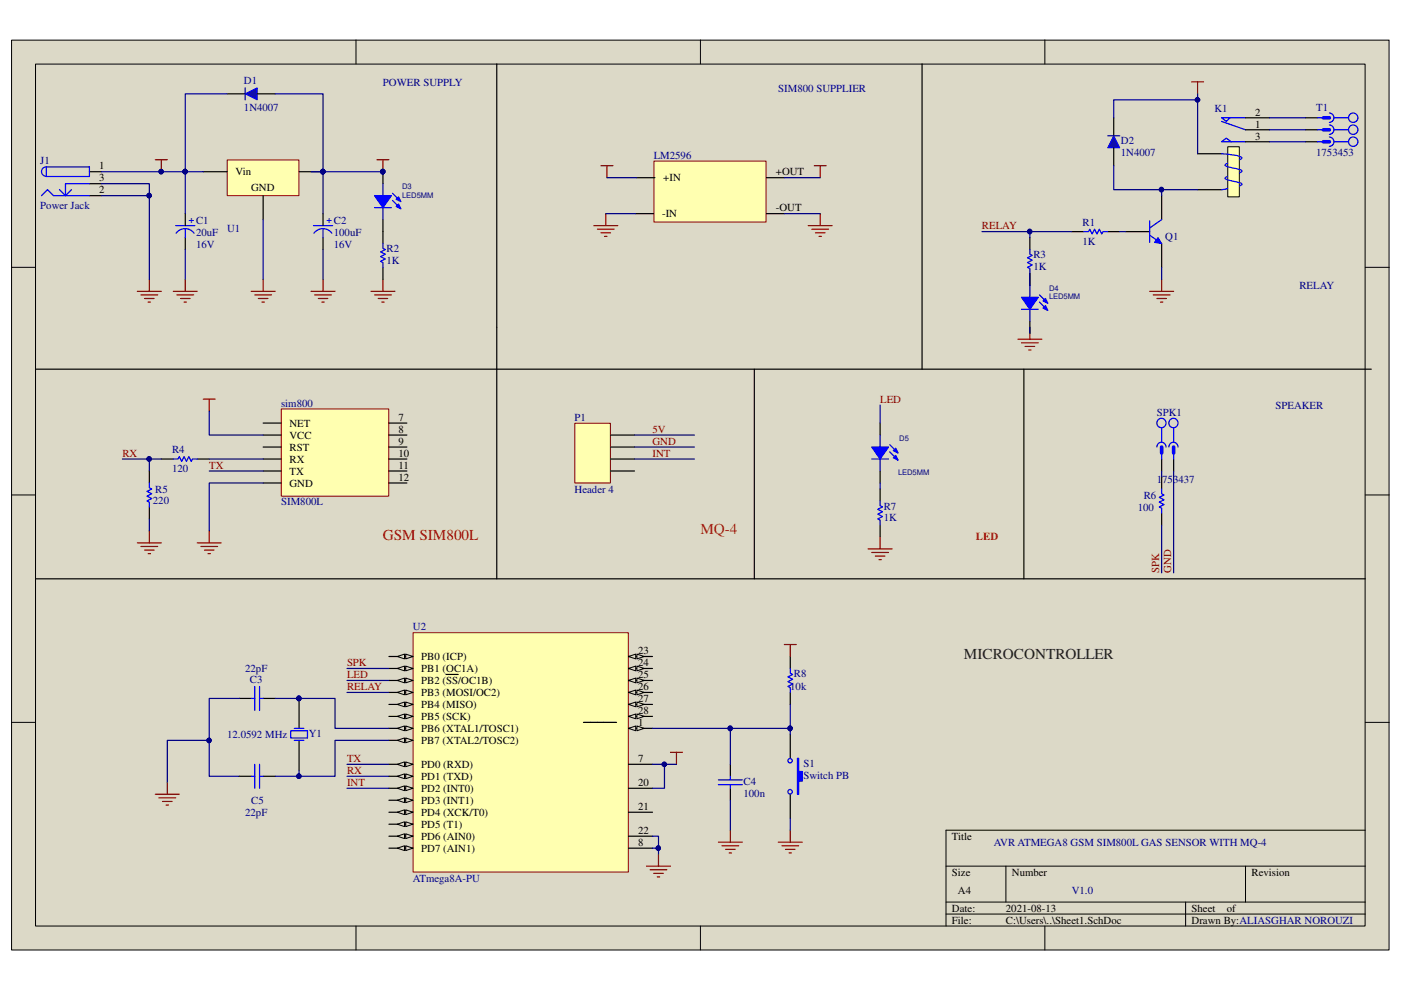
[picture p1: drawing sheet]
<svg xmlns="http://www.w3.org/2000/svg" width="297mm" height="210mm" viewBox="0 0 297 210" stroke-linecap="round" stroke-linejoin="round" font-family="sans-serif">
<path d="M2.5 8.6h292v192.8h-292z" fill="#dcd9c7"/>
<path d="M2.5 8.5h292v192.9h-292z" fill="none" stroke="#000" stroke-width=".21"/>
<path d="M7.6 13.6h281.8v182.7h-281.8z" fill="#dcd9c7"/>
<g fill="none" stroke="#000" stroke-width=".21">
<path d="M7.5 13.6h281.9v182.7h-281.9zM75.5 8.5v5M148.5 8.5v5M221.5 8.5v5M2.5 56.7h5M289.5 56.7h5.1M2.5 104.9h5M289.5 104.9h5.1M2.5 153.2h5M289.5 153.2h5.1M289.5 176h-88.9v20.3M75.5 196.3v5.1"/>
<path d="M148.5 196.3v5.1M200.6 183.6h88.9M200.6 191.3h88.9M200.6 193.8h88.9M213.3 183.6v7.7M221.5 196.3v5.1M251.4 191.3v5M264.1 183.6v7.7"/>
</g>
<path d="M138.7 34.2h23.7v12.9h-23.7z" fill="#ffffb0"/>
<path d="M138.6 34.2h23.8v12.9h-23.8z" fill="none" stroke="#800000" stroke-width=".21"/>
<path d="M135 37.7h3.8M162.5 37.7h3.8M134.8 45.3h3.8M162.5 45.3h3.8" fill="none" stroke="#000" stroke-width=".25"/>
<path d="M59.7 86.7h22.7v18.5h-22.7z" fill="#ffffb0"/>
<path d="M59.6 86.7h22.8v18.5h-22.8z" fill="none" stroke="#800000" stroke-width=".21"/>
<path d="M55.8 89.7h3.8M55.8 92.2h3.8M55.8 94.8h3.8M55.8 97.3h3.8M55.8 99.9h3.8M82.5 89.7h3.8M82.5 92.2h3.8M82.5 94.8h3.8M82.5 97.3h3.8M82.5 99.9h3.8M55.8 102.4h3.8M82.5 102.4h3.8" fill="none" stroke="#000" stroke-width=".25"/>
<path d="M87.6 134.2h45.6v50.7h-45.6z" fill="#ffffb0"/>
<path d="M87.6 134.2h45.6v50.7h-45.6z" fill="none" stroke="#800000" stroke-width=".21"/>
<path d="M133.3 154.4h5" fill="none" stroke="#000" stroke-width=".25"/>
<path d="M133.3 154.4l1.5-.5v1z" fill="#dcd9c7"/>
<path d="M133.3 154.4l1.5-.5v1z" fill="none" stroke="#000" stroke-width=".21"/>
<path d="M135 153.9l1.6 .5-1.6 .5z" fill="#dcd9c7"/>
<path d="M135 153.9l1.6 .5-1.6 .5z" fill="none" stroke="#000" stroke-width=".21"/>
<path d="M123.7 153.2h7M82.5 162.1h5" fill="none" stroke="#000" stroke-width=".25"/>
<path d="M86 161.5l1.5 .6-1.5 .5z" fill="#dcd9c7"/>
<path d="M86 161.5l1.5 .6-1.5 .5z" fill="none" stroke="#000" stroke-width=".21"/>
<path d="M84.2 162.1l1.6-.6v1.1z" fill="#dcd9c7"/>
<path d="M84.2 162.1l1.6-.6v1.1z" fill="none" stroke="#000" stroke-width=".21"/>
<path d="M82.5 164.6h5" fill="none" stroke="#000" stroke-width=".25"/>
<path d="M86 164.1l1.5 .5-1.5 .5z" fill="#dcd9c7"/>
<path d="M86 164.1l1.5 .5-1.5 .5z" fill="none" stroke="#000" stroke-width=".21"/>
<path d="M84.2 164.6l1.6-.5v1z" fill="#dcd9c7"/>
<path d="M84.2 164.6l1.6-.5v1z" fill="none" stroke="#000" stroke-width=".21"/>
<path d="M82.5 167.1h5" fill="none" stroke="#000" stroke-width=".25"/>
<path d="M86 166.6l1.5 .5-1.5 .5z" fill="#dcd9c7"/>
<path d="M86 166.6l1.5 .5-1.5 .5z" fill="none" stroke="#000" stroke-width=".21"/>
<path d="M84.2 167.1l1.6-.5v1z" fill="#dcd9c7"/>
<path d="M84.2 167.1l1.6-.5v1z" fill="none" stroke="#000" stroke-width=".21"/>
<path d="M82.5 169.7h5" fill="none" stroke="#000" stroke-width=".25"/>
<path d="M86 169.2l1.5 .5-1.5 .5z" fill="#dcd9c7"/>
<path d="M86 169.2l1.5 .5-1.5 .5z" fill="none" stroke="#000" stroke-width=".21"/>
<path d="M84.2 169.7l1.6-.5v1z" fill="#dcd9c7"/>
<path d="M84.2 169.7l1.6-.5v1z" fill="none" stroke="#000" stroke-width=".21"/>
<path d="M82.5 172.2h5" fill="none" stroke="#000" stroke-width=".25"/>
<path d="M86 171.7l1.5 .5-1.5 .5z" fill="#dcd9c7"/>
<path d="M86 171.7l1.5 .5-1.5 .5z" fill="none" stroke="#000" stroke-width=".21"/>
<path d="M84.2 172.2l1.6-.5v1z" fill="#dcd9c7"/>
<path d="M84.2 172.2l1.6-.5v1z" fill="none" stroke="#000" stroke-width=".21"/>
<path d="M82.5 154.4h5M133.3 162.1h5M133.3 179.8h5" fill="none" stroke="#000" stroke-width=".25"/>
<path d="M86 153.9l1.5 .5-1.5 .5z" fill="#dcd9c7"/>
<path d="M86 153.9l1.5 .5-1.5 .5z" fill="none" stroke="#000" stroke-width=".21"/>
<path d="M84.2 154.4l1.6-.5v1z" fill="#dcd9c7"/>
<path d="M84.2 154.4l1.6-.5v1z" fill="none" stroke="#000" stroke-width=".21"/>
<path d="M82.5 157h5" fill="none" stroke="#000" stroke-width=".25"/>
<path d="M86 156.5l1.5 .5-1.5 .5z" fill="#dcd9c7"/>
<path d="M86 156.5l1.5 .5-1.5 .5z" fill="none" stroke="#000" stroke-width=".21"/>
<path d="M84.2 157l1.6-.5v1z" fill="#dcd9c7"/>
<path d="M84.2 157l1.6-.5v1z" fill="none" stroke="#000" stroke-width=".21"/>
<path d="M82.5 174.8h5" fill="none" stroke="#000" stroke-width=".25"/>
<path d="M86 174.2l1.5 .6-1.5 .5z" fill="#dcd9c7"/>
<path d="M86 174.2l1.5 .6-1.5 .5z" fill="none" stroke="#000" stroke-width=".21"/>
<path d="M84.2 174.8l1.6-.6v1.1z" fill="#dcd9c7"/>
<path d="M84.2 174.8l1.6-.6v1.1z" fill="none" stroke="#000" stroke-width=".21"/>
<path d="M82.5 177.3h5" fill="none" stroke="#000" stroke-width=".25"/>
<path d="M86 176.8l1.5 .5-1.5 .5z" fill="#dcd9c7"/>
<path d="M86 176.8l1.5 .5-1.5 .5z" fill="none" stroke="#000" stroke-width=".21"/>
<path d="M84.2 177.3l1.6-.5v1z" fill="#dcd9c7"/>
<path d="M84.2 177.3l1.6-.5v1z" fill="none" stroke="#000" stroke-width=".21"/>
<path d="M82.5 179.8h5" fill="none" stroke="#000" stroke-width=".25"/>
<path d="M86 179.3l1.5 .5-1.5 .5z" fill="#dcd9c7"/>
<path d="M86 179.3l1.5 .5-1.5 .5z" fill="none" stroke="#000" stroke-width=".21"/>
<path d="M84.2 179.8l1.6-.5v1z" fill="#dcd9c7"/>
<path d="M84.2 179.8l1.6-.5v1z" fill="none" stroke="#000" stroke-width=".21"/>
<path d="M82.5 139.2h5" fill="none" stroke="#000" stroke-width=".25"/>
<path d="M86 138.7l1.5 .5-1.5 .5z" fill="#dcd9c7"/>
<path d="M86 138.7l1.5 .5-1.5 .5z" fill="none" stroke="#000" stroke-width=".21"/>
<path d="M84.2 139.2l1.6-.5v1z" fill="#dcd9c7"/>
<path d="M84.2 139.2l1.6-.5v1z" fill="none" stroke="#000" stroke-width=".21"/>
<path d="M82.5 141.7h5" fill="none" stroke="#000" stroke-width=".25"/>
<path d="M86 141.2l1.5 .5-1.5 .5z" fill="#dcd9c7"/>
<path d="M86 141.2l1.5 .5-1.5 .5z" fill="none" stroke="#000" stroke-width=".21"/>
<path d="M84.2 141.7l1.6-.5v1z" fill="#dcd9c7"/>
<path d="M84.2 141.7l1.6-.5v1z" fill="none" stroke="#000" stroke-width=".21"/>
<path d="M82.5 144.3h5" fill="none" stroke="#000" stroke-width=".25"/>
<path d="M86 143.8l1.5 .5-1.5 .5z" fill="#dcd9c7"/>
<path d="M86 143.8l1.5 .5-1.5 .5z" fill="none" stroke="#000" stroke-width=".21"/>
<path d="M84.2 144.3l1.6-.5v1z" fill="#dcd9c7"/>
<path d="M84.2 144.3l1.6-.5v1z" fill="none" stroke="#000" stroke-width=".21"/>
<path d="M82.5 146.8h5M94.6 143h2.6" fill="none" stroke="#000" stroke-width=".25"/>
<path d="M86 146.3l1.5 .5-1.5 .5z" fill="#dcd9c7"/>
<path d="M86 146.3l1.5 .5-1.5 .5z" fill="none" stroke="#000" stroke-width=".21"/>
<path d="M84.2 146.8l1.6-.5v1z" fill="#dcd9c7"/>
<path d="M84.2 146.8l1.6-.5v1z" fill="none" stroke="#000" stroke-width=".21"/>
<path d="M82.5 149.4h5" fill="none" stroke="#000" stroke-width=".25"/>
<path d="M86 148.8l1.5 .6-1.5 .5z" fill="#dcd9c7"/>
<path d="M86 148.8l1.5 .6-1.5 .5z" fill="none" stroke="#000" stroke-width=".21"/>
<path d="M84.2 149.4l1.6-.6v1.1z" fill="#dcd9c7"/>
<path d="M84.2 149.4l1.6-.6v1.1z" fill="none" stroke="#000" stroke-width=".21"/>
<path d="M82.5 151.9h5" fill="none" stroke="#000" stroke-width=".25"/>
<path d="M86 151.4l1.5 .5-1.5 .5z" fill="#dcd9c7"/>
<path d="M86 151.4l1.5 .5-1.5 .5z" fill="none" stroke="#000" stroke-width=".21"/>
<path d="M84.2 151.9l1.6-.5v1z" fill="#dcd9c7"/>
<path d="M84.2 151.9l1.6-.5v1z" fill="none" stroke="#000" stroke-width=".21"/>
<path d="M133.3 139.2h5M133.3 167.1h5M133.3 172.2h5M133.3 177.3h5" fill="none" stroke="#000" stroke-width=".25"/>
<path d="M133.3 139.2l1.5-.5v1z" fill="#dcd9c7"/>
<path d="M133.3 139.2l1.5-.5v1z" fill="none" stroke="#000" stroke-width=".21"/>
<path d="M135 138.7l1.6 .5-1.6 .5z" fill="#dcd9c7"/>
<path d="M135 138.7l1.6 .5-1.6 .5z" fill="none" stroke="#000" stroke-width=".21"/>
<path d="M133.3 141.7h5" fill="none" stroke="#000" stroke-width=".25"/>
<path d="M133.3 141.7l1.5-.5v1z" fill="#dcd9c7"/>
<path d="M133.3 141.7l1.5-.5v1z" fill="none" stroke="#000" stroke-width=".21"/>
<path d="M135 141.2l1.6 .5-1.6 .5z" fill="#dcd9c7"/>
<path d="M135 141.2l1.6 .5-1.6 .5z" fill="none" stroke="#000" stroke-width=".21"/>
<path d="M133.3 144.3h5" fill="none" stroke="#000" stroke-width=".25"/>
<path d="M133.3 144.3l1.5-.5v1z" fill="#dcd9c7"/>
<path d="M133.3 144.3l1.5-.5v1z" fill="none" stroke="#000" stroke-width=".21"/>
<path d="M135 143.8l1.6 .5-1.6 .5z" fill="#dcd9c7"/>
<path d="M135 143.8l1.6 .5-1.6 .5z" fill="none" stroke="#000" stroke-width=".21"/>
<path d="M133.3 146.8h5" fill="none" stroke="#000" stroke-width=".25"/>
<path d="M133.3 146.8l1.5-.5v1z" fill="#dcd9c7"/>
<path d="M133.3 146.8l1.5-.5v1z" fill="none" stroke="#000" stroke-width=".21"/>
<path d="M135 146.3l1.6 .5-1.6 .5z" fill="#dcd9c7"/>
<path d="M135 146.3l1.6 .5-1.6 .5z" fill="none" stroke="#000" stroke-width=".21"/>
<path d="M133.3 149.4h5" fill="none" stroke="#000" stroke-width=".25"/>
<path d="M133.3 149.4l1.5-.6v1.1z" fill="#dcd9c7"/>
<path d="M133.3 149.4l1.5-.6v1.1z" fill="none" stroke="#000" stroke-width=".21"/>
<path d="M135 148.8l1.6 .6-1.6 .5z" fill="#dcd9c7"/>
<path d="M135 148.8l1.6 .6-1.6 .5z" fill="none" stroke="#000" stroke-width=".21"/>
<path d="M133.3 151.9h5" fill="none" stroke="#000" stroke-width=".25"/>
<path d="M133.3 151.9l1.5-.5v1z" fill="#dcd9c7"/>
<path d="M133.3 151.9l1.5-.5v1z" fill="none" stroke="#000" stroke-width=".21"/>
<path d="M135 151.4l1.6 .5-1.6 .5z" fill="#dcd9c7"/>
<path d="M135 151.4l1.6 .5-1.6 .5z" fill="none" stroke="#000" stroke-width=".21"/>
<path d="M63.4 148.1v6.3" fill="none" stroke="#000" stroke-width=".25"/>
<circle cx="63.3" cy="148.1" r=".49" fill="#000080"/>
<circle cx="63.3" cy="148.1" r=".49" fill="none" stroke="#000080" stroke-width=".21"/>
<path d="M63.4 157v6.3" fill="none" stroke="#000" stroke-width=".25"/>
<path d="M61.6 154.9h3.6v1.6h-3.6zM62.4 157h2M62.4 154.4h2" fill="none" stroke="#00f" stroke-width=".25"/>
<circle cx="63.3" cy="148.1" r=".49" fill="#000080"/>
<circle cx="63.3" cy="148.1" r=".49" fill="none" stroke="#000080" stroke-width=".21"/>
<path d="M39.3 45.3v2.5M39.3 50.4v2.5M68.5 45.3v2.5M68.5 50.4v2.5M50.7 148.1h2.6M55.8 148.1h2.5M50.7 164.6h2.6M55.8 164.6h2.5" fill="none" stroke="#000" stroke-width=".25"/>
<g fill="none" stroke="#00f" stroke-width=".25">
<path d="M37.3 47.8h4M37.3 49.4a2.35 2.35 0 0 1 3.8 0M39.3 48.6v1.8M66.5 47.8h4M66.5 49.4a2.35 2.35 0 0 1 3.9 0M68.5 48.6v1.8M53.3 148.1h.7M54 145.5v5.1M55 145.5v5.1M55 148.1h.8M53.3 164.6h.7M54 162.1v5"/>
<path d="M55 162.1v5M55 164.6h.8"/>
</g>
<path d="M260.3 31.2h2.5v10.5h-2.5z" fill="#ffffb0"/>
<path d="M260.3 31.1h2.5v10.6h-2.5z" fill="none" stroke="#000" stroke-width=".21"/>
<g fill="none" stroke="#00f" stroke-width=".25">
<path d="M9.8 35.4h9.2v2h-9.2zM9.8 35.4a1 1 0 0 0-1 1 1 1 0 0 0 1 1M19 38.9h-5.1v2.6l-1.3-1.3M259 32.6l3 .3 .8 .3a.35 .35 0 0 1 .4 .4 .35 .35 0 0 1-.4 .3M259 25.7l5.1 1.8M260.3 37.4l-.5 .3a.47 .47 0 0 0 .6 .5l2 .5a.64 .64 0 0 1 .9 .5l-.5 .3M260.3 40l-1.3 .2M260.3 34.6l-.5 .3a.47 .47 0 0 0 .6 .5l2 .5a.64 .64 0 0 1 .9 .5l-.5 .3M260.8 25l-.8 .7-1-.7h5.1M261 30.1l-1-.8-1 .8h5.1M8.8 41.5l1.3-1.3 1.2 1.3h7.7M15.2 40.2l-1.3 1.3"/>
<path d="M218.4 52.9v1l.5 .2-1.1 .6 1.1 .5-1.1 .5 1.1 .5-1.1 .5 .6 .2v1.1M229.8 49.1h1l.3-.5 .5 1 .5-1 .5 1 .5-1 .5 1 .2-.5h1.1M36.7 97.3h1.1l.2-.5 .5 1 .5-1 .5 1 .5-1 .6 1 .2-.5h1M186.6 106.2v1l.5 .3-1 .5 1 .5-1 .5 1 .5-1 .5 .5 .3v1"/>
</g>
<g fill="none" stroke="#000" stroke-width=".25">
<path d="M19 36.4h2.5M19 38.9h2.5M253.9 32.6h5.1M264.1 27.5h5.1M264.1 25h5.1M264.1 30.1h5.1M19 41.5h2.5M218.4 50.4v2.5M218.4 58v2.5M227.2 49.1h2.6M234.9 49.1h2.5M253.9 40.2h5.1"/>
<path d="M34.2 97.3h2.5M41.8 97.3h2.6M186.6 103.7v2.5M186.6 111.3v2.5"/>
</g>
<path d="M252.6 17.4h2.6M253.9 17.4v2.5M246.3 59.2v2.6M243.8 61.8h5M244.5 62.5h3.6M245.3 63.3h2M246 64.1h.5" fill="none" stroke="#800000" stroke-width=".25"/>
<path d="M48.2 34h15.2v7.5h-15.2z" fill="#ffffb0"/>
<path d="M48.2 33.9h15.2v7.6h-15.2z" fill="none" stroke="#800000" stroke-width=".21"/>
<path d="M43.1 36.4h5.1M63.4 36.4h5.1M55.8 41.5v5.1" fill="none" stroke="#000" stroke-width=".25"/>
<circle cx="68.4" cy="36.4" r=".48" fill="#000080"/>
<circle cx="68.4" cy="36.4" r=".48" fill="none" stroke="#000080" stroke-width=".21"/>
<circle cx="68.4" cy="36.4" r=".48" fill="#000080"/>
<circle cx="68.4" cy="36.4" r=".48" fill="none" stroke="#000080" stroke-width=".21"/>
<g fill="none" stroke="#800000" stroke-width=".25">
<path d="M32.9 33.9h2.6M34.2 33.9v2.5M31.7 59.2v2.6M39.3 59.2v2.6M55.8 59.2v2.6M68.5 59.2v2.6M81.2 59.2v2.6M29.1 61.8h5.1M29.9 62.5h3.5M30.6 63.3h2.1M31.4 64.1h.5M36.7 61.8h5.1"/>
<path d="M37.5 62.5h3.6M38.3 63.3h2M39 64.1h.5M53.3 61.8h5M54 62.5h3.6M54.8 63.3h2M55.5 64.1h.5M66 61.8h5M66.7 62.5h3.6M67.5 63.3h2M68.2 64.1h.5M78.7 61.8h5"/>
<path d="M79.4 62.5h3.6M80.2 63.3h2M80.9 64.1h.5"/>
</g>
<circle cx="34.1" cy="36.4" r=".48" fill="#000080"/>
<circle cx="34.1" cy="36.4" r=".48" fill="none" stroke="#000080" stroke-width=".21"/>
<path d="M79.9 33.9h2.6M81.2 33.9v2.5" fill="none" stroke="#800000" stroke-width=".25"/>
<circle cx="81.1" cy="36.4" r=".48" fill="#000080"/>
<circle cx="81.1" cy="36.4" r=".48" fill="none" stroke="#000080" stroke-width=".21"/>
<g fill="none" stroke="#800000" stroke-width=".25">
<path d="M127.4 35.1h2.6M128.7 35.1v2.6M172.6 35.1h2.6M173.9 35.1v2.6M125.9 47.8h5.1M126.7 48.6h3.5M127.4 49.4h2.1M128.2 50.1h.5M128.4 45.3v2.5M171.4 47.8h5M172.1 48.6h3.6M172.9 49.4h2"/>
<path d="M173.6 50.1h.6M173.9 45.3v2.5M215.8 71.9h5.1M216.6 72.7h3.5M217.3 73.4h2.1M218.1 74.2h.5M218.4 69.4v2.5M43.1 84.6h2.5M44.4 84.6v2.6M29.1 115.1h5.1M29.9 115.9h3.5M30.6 116.6h2.1"/>
<path d="M31.4 117.4h.5M31.7 112.6v2.5M41.8 115.1h5.1M42.6 115.9h3.5M43.3 116.6h2.1M44.1 117.4h.5M44.4 112.6v2.5M184.1 116.4h5M184.8 117.1h3.6M185.6 117.9h2M186.3 118.7h.6M186.6 113.8v2.6"/>
<path d="M166.3 136.7h2.5M167.6 136.7v2.5M142.2 159.5h2.5M143.4 159.5v2.6M32.9 168.4h5.1M33.7 169.2h3.6M34.5 169.9h2M35.2 170.7h.5M35.5 165.9v2.5M137.1 183.6h5.1M137.8 184.4h3.6M138.6 185.2h2"/>
<path d="M139.4 185.9h.5M139.6 181.1v2.5"/>
</g>
<g fill="none" stroke="#000" stroke-width=".25">
<path d="M105.3 13.5v109.2M195.5 13.5v64.8M7.5 78.3h283.2M159.9 78.3v44.4M217.1 78.3v44.4M31.7 99.9v2.5M31.7 107.5v2.5M246.3 101.1v2.6M246.3 108.8v2.5M7.5 122.7h282M167.6 139.2v2.5M167.6 146.8v2.6"/>
<path d="M167.6 155.7v5.1M167.6 168.4v5.1"/>
</g>
<path d="M31.7 102.4v1l.5 .3-1 .5 1 .5-1 .5 1 .5-1 .5 .5 .3v1M246.3 103.7v1l.5 .2-1 .6 1 .5-1 .5 1 .5-1 .5 .5 .2v1.1M167.6 141.7v1l.5 .3-1.1 .5 1.1 .5-1.1 .5 1.1 .5-1.1 .5 .6 .3v1" fill="none" stroke="#00f" stroke-width=".25"/>
<path d="M169.1 160.8h.2v2.8h.8v2h-.8v2.8h-.2z" fill-rule="evenodd" fill="#00f"/>
<g fill="none" stroke="#00f" stroke-width=".25">
<path d="M279.3 25h1.3M279.3 27.5h1.3M279.3 30.1h1.3M281.9 24a1 1 0 0 1 .9 1 1 1 0 0 1-.9 1M281.9 26.5a1 1 0 0 1 .9 1 1 1 0 0 1-.9 1M281.9 29a1 1 0 0 1 .9 1 1 1 0 0 1-.9 1M282.9 25h3M282.9 27.5h3M282.9 30.1h3M81.2 51.6v1.1l.5 .2-1 .5 1 .5-1 .5 1 .5-1 .5 .5 .3v1M184.8 97.3h3.6M186.6 92.2v2.6"/>
<path d="M186.6 97.3v2.6M245.3 94.8a.97 .97 0 0 1 .9-1 .97 .97 0 0 1 1 1M246.3 90.7v3.1M246.3 96.1v1.2M247.8 94.8a.97 .97 0 0 1 1-1 .97 .97 0 0 1 1 1M248.8 90.7v3.1M248.8 96.1v1.2M152.3 165.4h5.1M152.3 166.4h5.1M154.9 164.6v.8M154.9 166.4v.7M169.1 160.8h.2v2.8h.8v2h-.8v2.8h-.2z"/>
<circle cx="286.9" cy="27.5" r="1"/>
<circle cx="286.9" cy="30" r="1"/>
<circle cx="286.9" cy="25" r="1"/>
<circle cx="246.2" cy="89.7" r=".99"/>
<circle cx="248.8" cy="89.7" r=".99"/>
<circle cx="167.5" cy="167.9" r=".48"/>
<circle cx="167.5" cy="161.3" r=".46"/>
</g>
<path d="M276.8 25h2.5M276.8 27.5h2.5M276.8 30.1h2.5M81.2 49.1v2.5M81.2 56.7v2.5M246.3 97.3v2.6M248.8 97.3v2.6M154.9 162.1v2.5M154.9 167.1v2.6" fill="none" stroke="#000" stroke-width=".25"/>
<path d="M152.3 178.6h5.1M153.1 179.3h3.5M154.9 176v2.6M165 178.6h5.1M165.8 179.3h3.5M167.6 176v2.6M153.8 180.1h2.1M154.6 180.8h.5M166.5 180.1h2.1M167.3 180.8h.5" fill="none" stroke="#800000" stroke-width=".25"/>
<path d="M280.6 25h1.3M280.6 27.5h1.3M280.6 30.1h1.3M246.3 94.8v1.3M248.8 94.8v1.3" fill="none" stroke="#00f" stroke-width=".76"/>
<path d="M184.8 94.8h3.6l-1.8 2.5z" fill="#00f"/>
<path d="M184.8 94.8h3.6l-1.8 2.5z" fill="none" stroke="#00f" stroke-width=".25"/>
<path d="M189.4 97.1l.5-.5 .5 1z" fill="#00f"/>
<path d="M189.9 96.6l.5 1-1-.5z" fill="none" stroke="#00f" stroke-width=".25"/>
<path d="M189.4 95.5l.5-.5 .5 1.1z" fill="#00f"/>
<path d="M216.6 65.6h3.5M218.4 60.5v2.5M218.4 65.6v2.5M188.6 94.3l1.6 1.5M188.6 95.8l1.6 1.5M189.4 95.5l.5-.5 .5 1.1z" fill="none" stroke="#00f" stroke-width=".25"/>
<path d="M186.6 89.7v2.5M186.6 99.9v2.5" fill="none" stroke="#000" stroke-width=".25"/>
<path d="M216.6 63h3.5l-1.7 2.6z" fill="#00f"/>
<path d="M216.6 63h3.5l-1.7 2.6z" fill="none" stroke="#00f" stroke-width=".25"/>
<path d="M221.1 65.3l.6-.5 .5 1z" fill="#00f"/>
<path d="M221.7 64.8l.5 1-1.1-.5z" fill="none" stroke="#00f" stroke-width=".25"/>
<path d="M221.1 63.8l.6-.5 .5 1z" fill="#00f"/>
<path d="M81.2 38.9v2.6M79.4 44h3.6M81.2 44v2.6M220.4 62.5l1.5 1.6M220.4 64.1l1.5 1.5M221.7 63.3l.5 1-1.1-.5z" fill="none" stroke="#00f" stroke-width=".25"/>
<path d="M218.4 58v2.5M218.4 68.1v2.6" fill="none" stroke="#000" stroke-width=".25"/>
<path d="M79.4 41.5h3.6l-1.8 2.5z" fill="#00f"/>
<path d="M79.4 41.5h3.6l-1.8 2.5z" fill="none" stroke="#00f" stroke-width=".25"/>
<path d="M84 43.8l.5-.5 .5 1z" fill="#00f"/>
<path d="M84 43.8l.5-.5 .5 1z" fill="none" stroke="#00f" stroke-width=".25"/>
<path d="M84 42.2l.5-.5 .5 1.1z" fill="#00f"/>
<path d="M83.2 41l1.5 1.5M83.2 42.5l1.5 1.5M84 42.2l.5-.5 .5 1.1z" fill="none" stroke="#00f" stroke-width=".25"/>
<path d="M81.2 36.4v2.5" fill="none" stroke="#000" stroke-width=".25"/>
<circle cx="81.1" cy="36.4" r=".48" fill="#000080"/>
<circle cx="81.1" cy="36.4" r=".48" fill="none" stroke="#000080" stroke-width=".21"/>
<path d="M81.2 46.6v2.5" fill="none" stroke="#000" stroke-width=".25"/>
<circle cx="81.1" cy="36.4" r=".48" fill="#000080"/>
<circle cx="81.1" cy="36.4" r=".48" fill="none" stroke="#000080" stroke-width=".21"/>
<path d="M52 19.9l2.5-1.3v2.6z" fill-rule="evenodd" fill="#0000bf"/>
<path d="M52 19.9l2.5-1.3v2.6z" fill="none" stroke="#00f" stroke-width=".21"/>
<path d="M48.2 19.9h3.8M54.5 19.9h3.8" fill="none" stroke="#000" stroke-width=".25"/>
<path d="M52 18.6v2.6" fill="none" stroke="#0000b4" stroke-width=".25"/>
<path d="M236.1 28.8l1.3 2.5h-2.5z" fill="#0000bf"/>
<path d="M236.1 28.8l1.3 2.5h-2.5z" fill="none" stroke="#00f" stroke-width=".21"/>
<path d="M236.1 25v3.8M236.1 31.3v3.8M238.7 49.1h5.1M246.3 41.5v5.1M246.3 51.6v5.1" fill="none" stroke="#000" stroke-width=".25"/>
<path d="M234.9 28.8h2.5" fill="none" stroke="#0000b4" stroke-width=".25"/>
<path d="M243.8 49.9l2.5 1.7M243.8 46.8v4.6M246.3 46.6l-2.5 1.7" fill="none" stroke="#00f" stroke-width=".25"/>
<path d="M245.5 50.4l.8 1.2-1.5-.2z" fill="#00f"/>
<path d="M245.5 50.4l.8 1.2-1.5-.2z" fill="none" stroke="#00f" stroke-width=".21"/>
<path d="M121.9 89.8h7.5v12.6h-7.5z" fill="#ffffb0"/>
<path d="M121.9 89.7h7.5v12.7h-7.5z" fill="none" stroke="#800000" stroke-width=".21"/>
<path d="M129.5 92.2h5M129.5 94.8h5M129.5 97.3h5M129.5 99.9h5" fill="none" stroke="#000" stroke-width=".25"/>
<path d="M48.2 19.9h-8.9v16.5h3.8" fill="none" stroke="#000080" stroke-width=".25"/>
<circle cx="39.2" cy="36.4" r=".48" fill="#000080"/>
<circle cx="39.2" cy="36.4" r=".48" fill="none" stroke="#000080" stroke-width=".21"/>
<path d="M39.3 36.4v8.9" fill="none" stroke="#000080" stroke-width=".25"/>
<circle cx="39.2" cy="36.4" r=".48" fill="#000080"/>
<circle cx="39.2" cy="36.4" r=".48" fill="none" stroke="#000080" stroke-width=".21"/>
<path d="M68.5 36.4h12.7" fill="none" stroke="#000080" stroke-width=".25"/>
<circle cx="68.4" cy="36.4" r=".48" fill="#000080"/>
<circle cx="68.4" cy="36.4" r=".48" fill="none" stroke="#000080" stroke-width=".21"/>
<circle cx="81.1" cy="36.4" r=".48" fill="#000080"/>
<circle cx="81.1" cy="36.4" r=".48" fill="none" stroke="#000080" stroke-width=".21"/>
<path d="M128.7 37.7h6.3M166.3 37.7h7.6M55.8 46.6v12.6M44.4 87.2v5h11.4M134.5 92.2h12.7M134.5 94.8h12.7M134.5 97.3h12.7M63.4 163.3v1.3h-5.1" fill="none" stroke="#000080" stroke-width=".25"/>
<circle cx="63.4" cy="164.6" r=".48" fill="#000080"/>
<circle cx="63.4" cy="164.6" r=".48" fill="none" stroke="#000080" stroke-width=".21"/>
<path d="M138.3 162.1h5.1" fill="none" stroke="#000080" stroke-width=".25"/>
<circle cx="140.8" cy="162.1" r=".46" fill="#000080"/>
<circle cx="140.8" cy="162.1" r=".46" fill="none" stroke="#000080" stroke-width=".21"/>
<path d="M138.3 179.8h1.3" fill="none" stroke="#000080" stroke-width=".25"/>
<circle cx="139.6" cy="179.8" r=".47" fill="#000080"/>
<circle cx="139.6" cy="179.8" r=".47" fill="none" stroke="#000080" stroke-width=".21"/>
<path d="M138.3 177.3h1.3v3.8" fill="none" stroke="#000080" stroke-width=".25"/>
<circle cx="139.6" cy="179.8" r=".47" fill="#000080"/>
<circle cx="139.6" cy="179.8" r=".47" fill="none" stroke="#000080" stroke-width=".21"/>
<path d="M44.4 97.3h11.4M44.4 99.9h11.4M246.3 111.3v10.2M58.3 148.1h12.7v6.3h11.5" fill="none" stroke="#000080" stroke-width=".25"/>
<circle cx="63.3" cy="148.1" r=".49" fill="#000080"/>
<circle cx="63.3" cy="148.1" r=".49" fill="none" stroke="#000080" stroke-width=".21"/>
<path d="M82.5 157h-11.5v7.6h-7.6" fill="none" stroke="#000080" stroke-width=".25"/>
<circle cx="63.4" cy="164.6" r=".48" fill="#000080"/>
<circle cx="63.4" cy="164.6" r=".48" fill="none" stroke="#000080" stroke-width=".21"/>
<path d="M21.5 38.9h10.2v2.6h-10.2M39.3 52.9v6.3M68.5 52.9v6.3M246.3 56.7v2.5M186.6 85.9v3.8M73.6 167.1h8.9M73.6 164.6h8.9M73.6 162.1h8.9" fill="none" stroke="#000080" stroke-width=".25"/>
<circle cx="31.6" cy="41.5" r=".48" fill="#000080"/>
<circle cx="31.6" cy="41.5" r=".48" fill="none" stroke="#000080" stroke-width=".21"/>
<path d="M31.7 41.5v17.7" fill="none" stroke="#000080" stroke-width=".25"/>
<circle cx="31.6" cy="41.5" r=".48" fill="#000080"/>
<circle cx="31.6" cy="41.5" r=".48" fill="none" stroke="#000080" stroke-width=".21"/>
<path d="M253.9 21.2h-17.8v3.8M128.4 45.3h6.4M166.3 45.3h7.6" fill="none" stroke="#000080" stroke-width=".25"/>
<circle cx="253.9" cy="21.2" r=".48" fill="#000080"/>
<circle cx="253.9" cy="21.2" r=".48" fill="none" stroke="#000080" stroke-width=".21"/>
<path d="M218.4 49.1v1.3M218.4 58v2.5M237.4 49.1h1.3" fill="none" stroke="#000080" stroke-width=".25"/>
<circle cx="218.3" cy="49.1" r=".48" fill="#000080"/>
<circle cx="218.3" cy="49.1" r=".48" fill="none" stroke="#000080" stroke-width=".21"/>
<path d="M208.2 49.1h19" fill="none" stroke="#000080" stroke-width=".25"/>
<circle cx="218.3" cy="49.1" r=".48" fill="#000080"/>
<circle cx="218.3" cy="49.1" r=".48" fill="none" stroke="#000080" stroke-width=".21"/>
<path d="M246.3 40.2h7.6" fill="none" stroke="#000080" stroke-width=".25"/>
<circle cx="246.2" cy="40.2" r=".48" fill="#000080"/>
<circle cx="246.2" cy="40.2" r=".48" fill="none" stroke="#000080" stroke-width=".21"/>
<path d="M236.1 35.1v5.1h10.2v1.3" fill="none" stroke="#000080" stroke-width=".25"/>
<circle cx="246.2" cy="40.2" r=".48" fill="#000080"/>
<circle cx="246.2" cy="40.2" r=".48" fill="none" stroke="#000080" stroke-width=".21"/>
<path d="M253.9 19.9v12.7" fill="none" stroke="#000080" stroke-width=".25"/>
<circle cx="253.9" cy="21.2" r=".48" fill="#000080"/>
<circle cx="253.9" cy="21.2" r=".48" fill="none" stroke="#000080" stroke-width=".21"/>
<path d="M269.2 30.1h7.6M269.2 27.5h7.6M140.9 162.1v5h-2.6" fill="none" stroke="#000080" stroke-width=".25"/>
<circle cx="140.8" cy="162.1" r=".46" fill="#000080"/>
<circle cx="140.8" cy="162.1" r=".46" fill="none" stroke="#000080" stroke-width=".21"/>
<path d="M31.7 97.3v2.6" fill="none" stroke="#000080" stroke-width=".25"/>
<circle cx="31.6" cy="97.3" r=".48" fill="#000080"/>
<circle cx="31.6" cy="97.3" r=".48" fill="none" stroke="#000080" stroke-width=".21"/>
<path d="M55.8 102.4h-11.4v10.2M50.7 148.1h-6.3v16.5h6.3" fill="none" stroke="#000080" stroke-width=".25"/>
<circle cx="44.3" cy="157" r=".47" fill="#000080"/>
<circle cx="44.3" cy="157" r=".47" fill="none" stroke="#000080" stroke-width=".21"/>
<path d="M44.4 157h-8.9v8.9" fill="none" stroke="#000080" stroke-width=".25"/>
<circle cx="44.3" cy="157" r=".47" fill="#000080"/>
<circle cx="44.3" cy="157" r=".47" fill="none" stroke="#000080" stroke-width=".21"/>
<path d="M269.2 25h7.6M167.6 149.4v6.3" fill="none" stroke="#000080" stroke-width=".25"/>
<circle cx="167.5" cy="154.4" r=".49" fill="#000080"/>
<circle cx="167.5" cy="154.4" r=".49" fill="none" stroke="#000080" stroke-width=".21"/>
<path d="M138.3 154.4h29.3" fill="none" stroke="#000080" stroke-width=".25"/>
<circle cx="154.8" cy="154.4" r=".49" fill="#000080"/>
<circle cx="154.8" cy="154.4" r=".49" fill="none" stroke="#000080" stroke-width=".21"/>
<circle cx="167.5" cy="154.4" r=".49" fill="#000080"/>
<circle cx="167.5" cy="154.4" r=".49" fill="none" stroke="#000080" stroke-width=".21"/>
<path d="M154.9 154.4v7.7" fill="none" stroke="#000080" stroke-width=".25"/>
<circle cx="154.8" cy="154.4" r=".49" fill="#000080"/>
<circle cx="154.8" cy="154.4" r=".49" fill="none" stroke="#000080" stroke-width=".21"/>
<path d="M21.5 36.4h17.8M154.9 169.7v6.3M167.6 173.5v2.5" fill="none" stroke="#000080" stroke-width=".25"/>
<circle cx="34.1" cy="36.4" r=".48" fill="#000080"/>
<circle cx="34.1" cy="36.4" r=".48" fill="none" stroke="#000080" stroke-width=".21"/>
<circle cx="39.2" cy="36.4" r=".48" fill="#000080"/>
<circle cx="39.2" cy="36.4" r=".48" fill="none" stroke="#000080" stroke-width=".21"/>
<path d="M25.9 97.3h8.3M31.7 110v2.6" fill="none" stroke="#000080" stroke-width=".25"/>
<circle cx="31.6" cy="97.3" r=".48" fill="#000080"/>
<circle cx="31.6" cy="97.3" r=".48" fill="none" stroke="#000080" stroke-width=".21"/>
<path d="M66 36.4h2.5v8.9M218.4 69.4v1.3M246.3 99.9v1.2M248.8 99.9v21.6M186.6 102.4v1.3M73.6 141.7h8.9M73.6 144.3h8.9M73.6 146.8h8.9" fill="none" stroke="#000080" stroke-width=".25"/>
<circle cx="68.4" cy="36.4" r=".48" fill="#000080"/>
<circle cx="68.4" cy="36.4" r=".48" fill="none" stroke="#000080" stroke-width=".21"/>
<path d="M58.3 19.9h10.2v16.5" fill="none" stroke="#000080" stroke-width=".25"/>
<circle cx="68.4" cy="36.4" r=".48" fill="#000080"/>
<circle cx="68.4" cy="36.4" r=".48" fill="none" stroke="#000080" stroke-width=".21"/>
<text font-size="3.2" fill="#ee0e22" x="148.5" y="113.2">MQ-4</text>
<text font-size="3.2" fill="#f00" x="81.2" y="114.4">GSM SIM800L</text>
<text font-size="3.2" fill="#211b22" x="204.4" y="139.8">MICROCONTROLLER</text>
<g font-size="2.3" fill="#000080">
<text x="51.7" y="17.9">D1</text>
<text x="51.7" y="23.5">1N4007</text>
<text x="81.2" y="18.2">POWER SUPPLY</text>
<text x="165" y="19.4">SIM800 SUPPLIER</text>
<text x="257.5" y="23.7">K1</text>
<text x="279.1" y="23.5">T1</text>
<text x="8.5" y="34.7">J1</text>
<text x="138.6" y="33.7">LM2596</text>
<text x="237.7" y="30.6">D2</text>
<text x="237.7" y="33.1">1N4007</text>
<text x="279.1" y="33.1">1753453</text>
<text x="8.5" y="44.3">Power Jack</text>
<text x="229.5" y="47.8">R1</text>
<text x="41.6" y="50">20uF</text>
<text x="41.6" y="52.5">16V</text>
<text x="48.2" y="49.1">U1</text>
<text x="70.8" y="50">100uF</text>
<text x="70.8" y="52.5">16V</text>
<text x="82" y="53.4">R2</text>
<text x="229.5" y="51.9">1K</text>
<text x="247.1" y="50.9">Q1</text>
<text x="82" y="56">1K</text>
<text x="219.1" y="54.7">R3</text>
<text x="219.1" y="57.2">1K</text>
<text x="275.5" y="61.3">RELAY</text>
<text x="59.6" y="86.2">sim800</text>
<text x="121.8" y="89.2">P1</text>
<text x="245.3" y="88.2">SPK1</text>
<text x="270.4" y="86.7">SPEAKER</text>
<text x="36.5" y="96.1">R4</text>
<text x="36.5" y="100.2">120</text>
<text x="32.4" y="106.8">220</text>
<text x="32.9" y="104.5">R5</text>
<text x="59.6" y="107">SIM800L</text>
<text x="121.8" y="104.5">Header 4</text>
<text x="242.5" y="105.7">R6</text>
<text x="245.3" y="102.4">1753437</text>
<text x="187.4" y="108">R7</text>
<text x="187.4" y="110.5">1K</text>
<text x="241.2" y="108.3">100</text>
<text x="87.5" y="133.6">U2</text>
<text x="52" y="142.5">22pF</text>
<text x="168.3" y="143.6">R8</text>
<text x="53" y="144.8">C3</text>
<text x="167.6" y="146.3">10k</text>
<text x="48.2" y="156.5">12.0592 MHz</text>
<text x="65.4" y="156.3">Y1</text>
<text x="157.6" y="166.4">C4</text>
<text x="170.3" y="162.6">S1</text>
<text x="170.3" y="165.1">Switch PB</text>
<text x="52" y="173">22pF</text>
<text x="53.3" y="170.5">C5</text>
<text x="157.6" y="169">100n</text>
<text x="210.7" y="179.4">AVR ATMEGA8 GSM SIM800L GAS SENSOR WITH MQ-4</text>
<text x="87.5" y="186.9">ATmega8A-PU</text>
<text x="227.2" y="189.5">V1.0</text>
</g>
<g font-size="2.3">
<text x="266.1" y="27.1">1</text>
<text x="266.1" y="24.5">2</text>
<text x="266.1" y="29.6">3</text>
<text x="21" y="35.9">1</text>
<text x="21" y="41">2</text>
<text x="21" y="38.4">3</text>
<text x="50" y="37.2">Vin</text>
<text x="53.3" y="40.5">GND</text>
<text x="140.6" y="38.4">+IN</text>
<text x="164.5" y="37.2">+OUT</text>
<text x="140.4" y="46.1">-IN</text>
<text x="164.5" y="44.8">-OUT</text>
<text x="84.5" y="89.2">7</text>
<text x="61.4" y="90.5">NET</text>
<text x="61.4" y="93">VCC</text>
<text x="61.4" y="95.6">RST</text>
<text x="84.5" y="91.8">8</text>
<text x="84.5" y="94.3">9</text>
<text x="61.4" y="98.1">RX</text>
<text x="61.4" y="100.7">TX</text>
<text x="84.5" y="96.9">10</text>
<text x="84.5" y="99.4">11</text>
<text x="84.5" y="101.9">12</text>
<text x="61.4" y="103.2">GND</text>
<text x="89.3" y="140">PB0 (ICP)</text>
<text x="89.3" y="142.5">PB1 (OC1A)</text>
<text x="135.3" y="138.7">23</text>
<text x="135.3" y="141.3">24</text>
<text x="135.3" y="143.8">25</text>
<text x="89.3" y="145.1">PB2 (SS/OC1B)</text>
<text x="89.3" y="147.6">PB3 (MOSI/OC2)</text>
<text x="135.3" y="146.3">26</text>
<text x="135.3" y="148.9">27</text>
<text x="89.3" y="155.2">PB6 (XTAL1/TOSC1)</text>
<text x="89.3" y="150.2">PB4 (MISO)</text>
<text x="89.3" y="152.7">PB5 (SCK)</text>
<text x="135.3" y="154">1</text>
<text x="135.3" y="151.4">28</text>
<text x="89.3" y="157.8">PB7 (XTAL2/TOSC2)</text>
<text x="135.3" y="161.6">7</text>
<text x="89.3" y="162.9">PD0 (RXD)</text>
<text x="89.3" y="165.4">PD1 (TXD)</text>
<text x="89.3" y="167.9">PD2 (INT0)</text>
<text x="135.3" y="166.7">20</text>
<text x="89.3" y="170.5">PD3 (INT1)</text>
<text x="89.3" y="173">PD4 (XCK/T0)</text>
<text x="135.3" y="171.7">21</text>
<text x="89.3" y="175.6">PD5 (T1)</text>
<text x="89.3" y="178.1">PD6 (AIN0)</text>
<text x="135.3" y="179.4">8</text>
<text x="135.3" y="176.8">22</text>
<text x="201.8" y="178.1">Title</text>
<text x="89.3" y="180.6">PD7 (AIN1)</text>
<text x="201.8" y="185.7">Size</text>
<text x="214.5" y="185.7">Number</text>
<text x="265.3" y="185.7">Revision</text>
<text x="203.1" y="189.5">A4</text>
<text x="201.8" y="193.3">Date:</text>
<text x="201.8" y="195.8">File:</text>
<text x="213.3" y="195.8">C:\Users\..\Sheet1.SchDoc</text>
<text x="213.3" y="193.3">2021-08-13</text>
<text x="252.6" y="193.3">Sheet</text>
<text x="252.6" y="195.8">Drawn By:ALIASGHAR NOROUZI</text>
<text x="260.1" y="193.3">of</text>
</g>
<g font-size="2.3" fill="#800000">
<text x="208.2" y="48.6">RELAY</text>
<text x="186.6" y="85.4">LED</text>
<text x="138.3" y="91.8">5V</text>
<text x="138.3" y="94.3">GND</text>
<text x="25.9" y="96.9">RX</text>
<text x="44.4" y="99.4">TX</text>
<text x="138.3" y="96.9">INT</text>
<text x="245.8" y="121.5" transform="rotate(-90 245.8 121.5)">SPK</text>
<text x="248.3" y="121.5" transform="rotate(-90 248.3 121.5)">GND</text>
<text x="73.6" y="143.8">LED</text>
<text x="73.6" y="141.3">SPK</text>
<text x="73.6" y="146.3">RELAY</text>
<text x="73.6" y="161.6">TX</text>
<text x="73.6" y="164.1">RX</text>
<text x="73.6" y="166.7">INT</text>
</g>
<text font-size="2.3" fill="#f00" x="206.9" y="114.6">LED</text>
<g font-size="2.1" fill="#00f">
<text x="40" y="47.3">+C1</text>
<text x="69.2" y="47.3">+C2</text>
</g>
<g font-size="1.6" fill="#000080">
<text x="85.3" y="40.1">D3</text>
<text x="85.3" y="41.9">LED5MM</text>
<text x="222.4" y="61.7">D4</text>
<text x="222.4" y="63.5">LED5MM</text>
<text x="190.7" y="93.4">D5</text>
<text x="190.4" y="100.8">LED5MM</text>
</g>
</svg>
